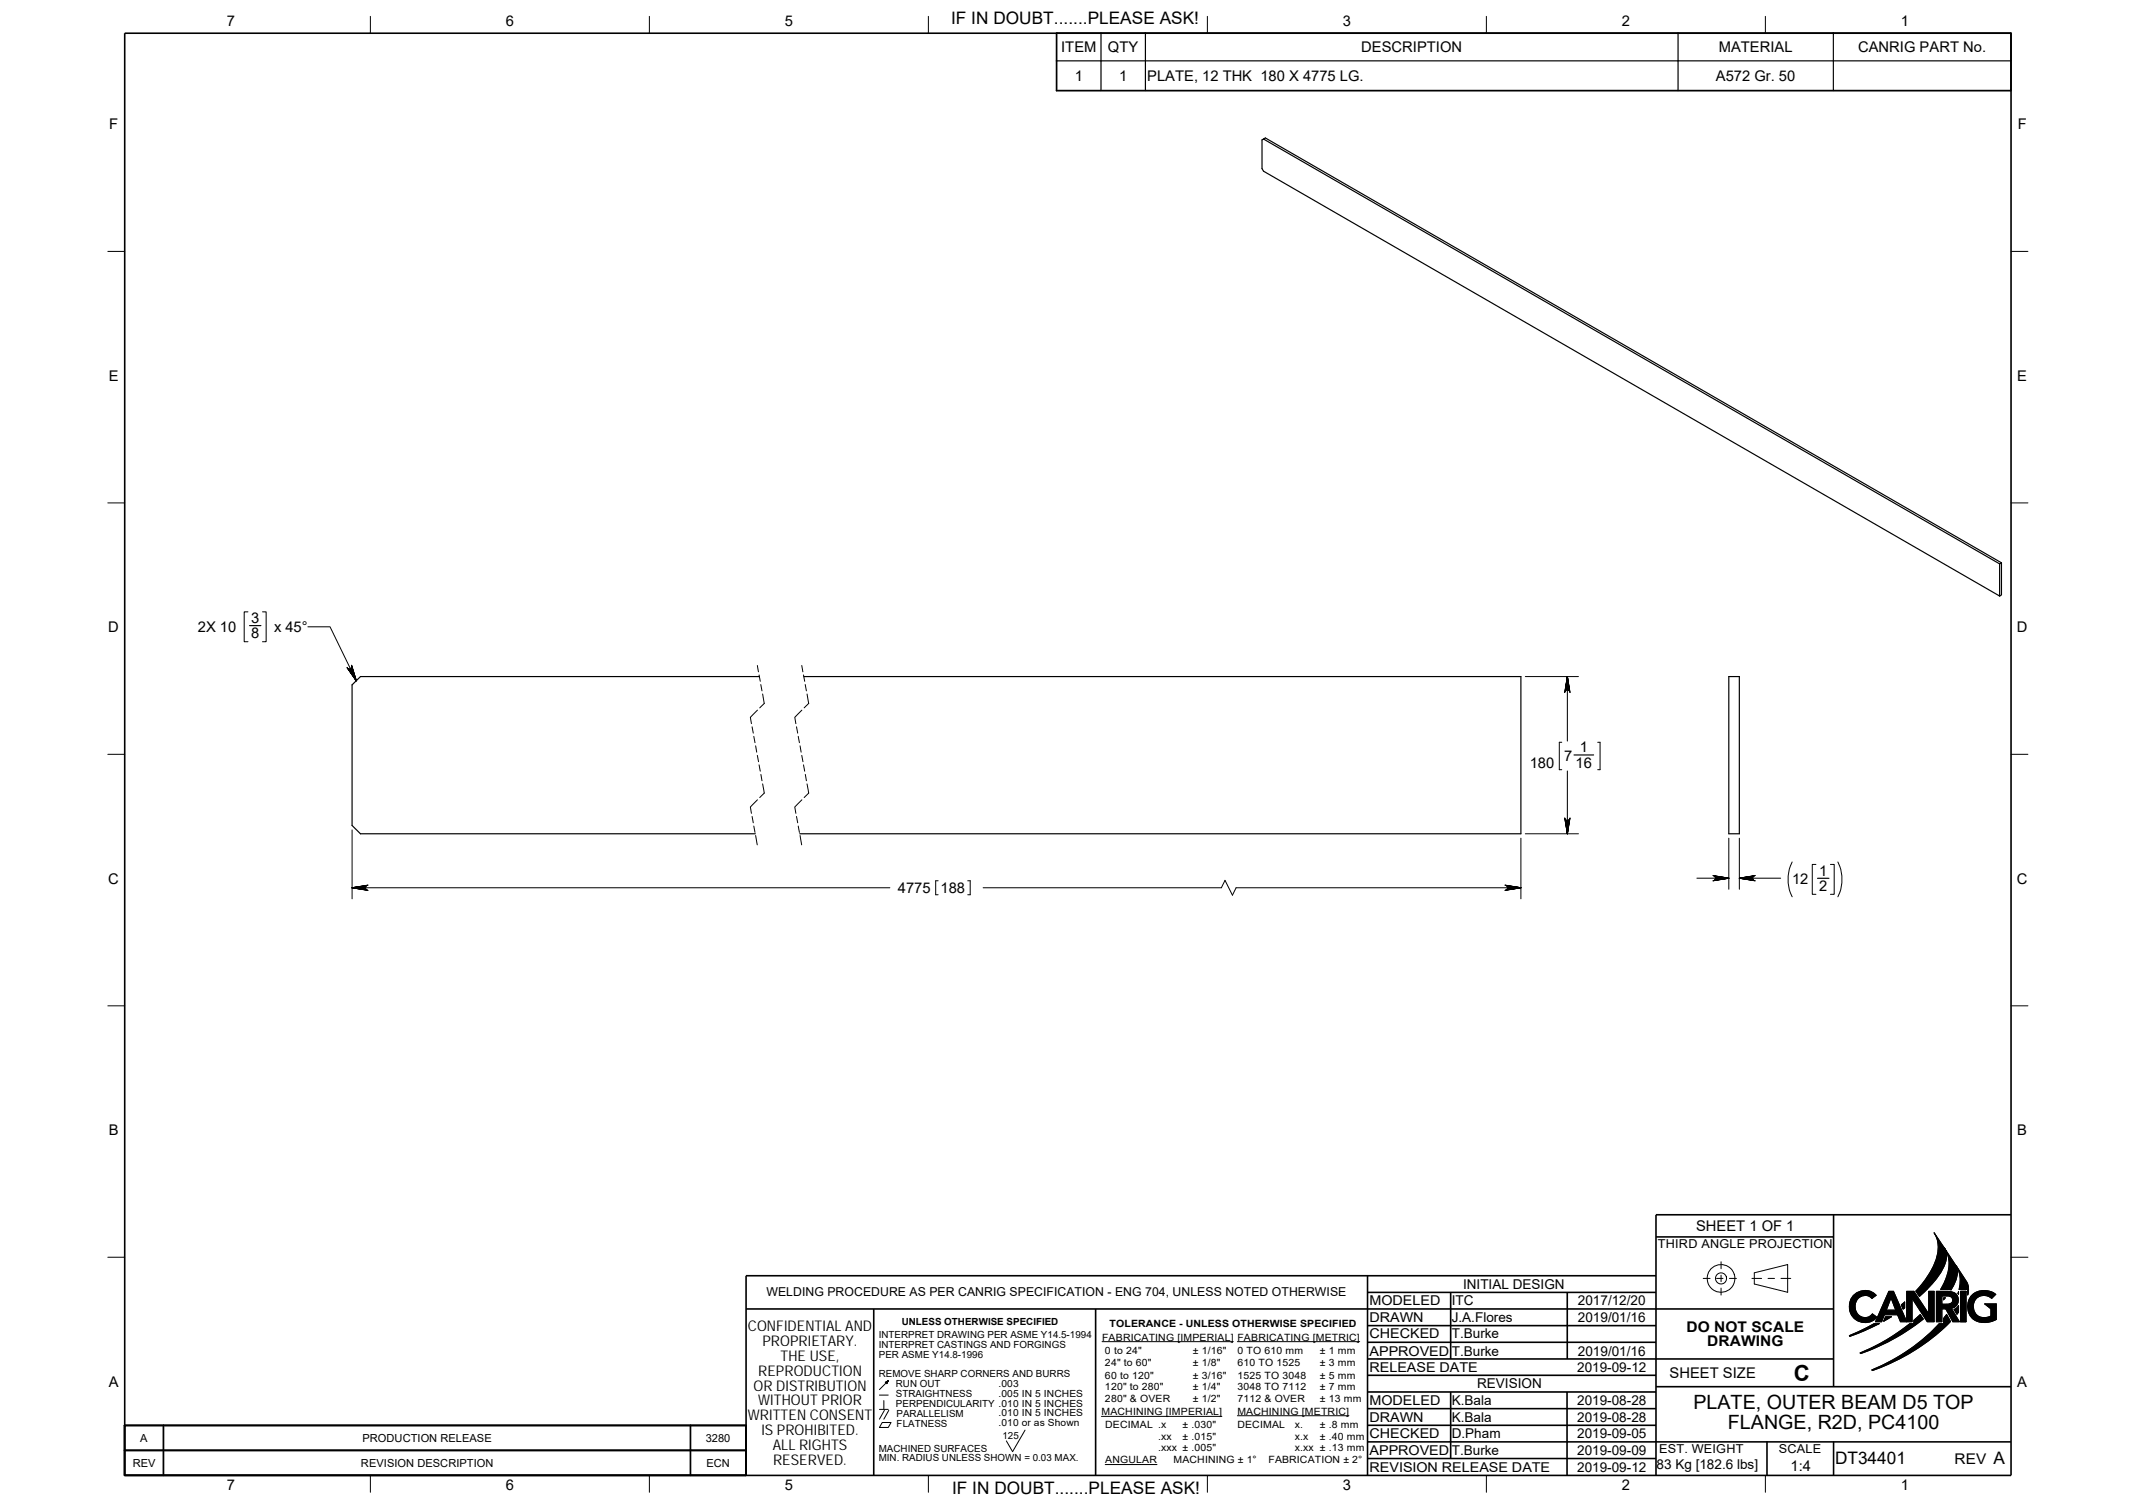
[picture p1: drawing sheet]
<svg xmlns="http://www.w3.org/2000/svg" width="420mm" height="297mm" viewBox="0 0 420 297" stroke-linecap="round" stroke-linejoin="round" font-family="sans-serif">
<g fill="none" stroke="#000" stroke-width=".2">
<path d="M72.9 3.2v3.3M127.8 3.2v3.3M182.7 3.2v3.3M237.6 3.2v3.3M292.5 3.2v3.3M347.4 3.2v3.3M21.2 49.5h3.3M395.8 49.5h3.3M21.2 99h3.3M395.8 99h3.3M48.8 120.4h-.7v5.9h.7M51.7 120.4h.7v5.9h-.7"/>
<path d="M60.6 123.4h4.3l5.2 10.6M149 131l.3 1.2M149.1 139.8l-1.4 1.4 .2 1.3M149.4 132.9l.2 1.2M149.7 134.7l.3 1.3M150.1 136.6l.3 1.9-.9 .8M157.8 131l.2 1.2M157.8 139.8l-1.4 1.4 .2 1.3M158.1 132.9l.3 1.2M158.5 134.7l.2 1.3M158.8 136.6l.3 1.9-.8 .8M300.2 133.2h10.4"/>
<path d="M308.5 133.2v12.7M21.2 148.5h3.3M148 143.1l.2 1.2M148.3 144.9l.3 1.3M148.7 146.8l.2 1.3M149 148.7l.3 1.2M149.1 157.4l-1.4 1.5 .2 1.2M149.4 150.6l.2 1.2M149.7 152.4l.3 1.3M150.1 154.3l.3 1.8-.9 .9M156.7 143.1l.3 1.2M157.1 144.9l.2 1.3"/>
<path d="M157.4 146.8l.3 1.3M157.8 148.7l.2 1.2M157.8 157.4l-1.4 1.5 .2 1.2M158.1 150.6l.3 1.2M158.5 152.4l.2 1.3M158.8 154.3l.3 1.8-.8 .9M307.3 146.1h-.4v5.4h.4M308.5 151.8v12.3M314.4 146.1h.5v5.4h-.5M395.8 148.5h3.3M69.3 174.8h105.8M69.3 163.4v13.5"/>
<path d="M148 160.7l.2 1.3M148.3 162.6l.3 1.3M148.7 164.5l.3 1.8M156.7 160.7l.3 1.3M157.1 162.6l.2 1.3M157.4 164.5l.4 1.8M184.6 173.4h-.5v2.7h.5M190.4 173.4h.5v2.7h-.5M299.3 174.8h-56l-.8 1.4-1.4-2.9-.7 1.5h-46.9M299.3 165v11.9M300.2 164.1h10.4M333.9 172.9h6.3"/>
<path d="M340.2 165v10M342.3 165v10M342.3 172.9h8.1M352.7 169.7a7.7 7.7 0 0 0 0 6.8M357.4 170.2h-.8v5.8h.8M360.2 170.2h.8v5.8h-.8M361.7 169.7a7.7 7.7 0 0 1 0 6.8M21.2 198h3.3M395.8 198h3.3M21.2 247.5h3.3M335.2 251.7h1.3M337.8 251.7h1.3"/>
<path d="M338.7 248.4v1.3M338.7 251v1.3M338.7 253.6v1.3M340.3 251.7h1.4M344.8 251.7h1.9M345.2 250.5l6.6-1.6v5.5l-6.6-1.6zM347.9 251.7h1.3M350.5 251.7h1.9M364.6 255.1a3.1 3.1 0 0 1 4.6-.1l-.8 .6a1.94 1.94 0 0 0-2.2-.4 1.94 1.94 0 0 0-1.1 2 1.93 1.93 0 0 0 1.1 2 1.93 1.93 0 0 0 2.3-.6l.8 .7a3.1 3.1 0 0 1-4.1 .5 3.1 3.1 0 0 1-.9-4.1zM371.1 259.2h1.1l-1.5 .9zM371.7 254.2h.9l2.6 6v-6h1.4l3 4.4v-4.4h1v6h-1.3l-3-4.6v4.6h-2.3l-.6-1.4h-2.6l-.5 1.4h-1.2zM372.1 255.5l1 2.4h-1.9z"/>
<path d="M374.2 256.9l.6-.6v1.2l-.3 .2zM380.6 242.7l2.1 3a4.2 4.2 0 0 1-.5 4.3 21.5 21.5 0 0 1-4.5 5.2l-.7-1.1a15.6 15.6 0 0 0 4.3-7.5 5.4 5.4 0 0 0-.7-3.9zM381.1 254.2a5.9 5.9 0 0 1 3.6 .4 1.67 1.67 0 0 1 .6 1.7 1.67 1.67 0 0 1-1.3 1.2l1.6 2.7h-1.3l-1.4-2.6h-.7v2.6h-1.1zM382.2 255.1a2.19 2.19 0 0 1 2 .4v.2a.79 .79 0 0 1-.8 1h-1.2zM382.5 255.5h.3l-.3 .4zM382.6 245.7l2.2 3.2a3.1 3.1 0 0 1 .2 2.9l-1 2.1-2.1-.1a8.4 8.4 0 0 0 1.3-7.2zM384.5 257.8l.5-.3 .4-.5v1.3l-.3 .4zM385 249.2l2 3a3 3 0 0 1 .2 2.7v-1.1h-1.7a5.9 5.9 0 0 0-.5-4.6zM385.4 254.2v.6l-.1-.2zM385.8 254.2h1.1v6h-1.1zM387.9 255.1a3.7 3.7 0 0 1 4.9-.3l-.8 .8a2.18 2.18 0 0 0-3.6 1.1 2.18 2.18 0 0 0 2.7 2.6l.7-.2v-1.5l-1.2-.9h2.3v3a4.4 4.4 0 0 1-4.6 0 3.4 3.4 0 0 1-.4-4.6zM395.8 247.5h3.3"/>
<path d="M173.1 274.6h1.7M173.1 277.4h1.7M173.9 275.7v1.7M174 277.6l-.9 1.8M174.8 271.8l-1.7 1.7M174.9 277.6l-1 1.8M216.8 278.8h23.7M216.9 264.1h25.8M243.5 278.7h22M243.5 264.1h24.1M363.9 262.9l4.9-2.3h1l-4.3 1.9-1.5 .6zM366.1 266.3a39.2 39.2 0 0 0 9.7-5.7h.8v-.7l1.3-1.1 .6 .9a41.4 41.4 0 0 1-12.3 6.7z"/>
<path d="M368.4 269.7a37.6 37.6 0 0 0 13.2-9.1h.9v-1.1l.6-.8 .7 1.4a40.2 40.2 0 0 1-15.3 9.7zM72.9 290.4v3.4M127.8 290.4v3.4M173.6 280h1.8l-.6 1h-1.7zM182.7 290.4v3.4M201.7 281.5l-2.4 4.3-1.3-2.2M217.5 288.3h10.2M237.6 290.4v3.4M292.5 290.4v3.4M347.4 290.4v3.4"/>
<circle cx="338.7" cy="251.7" r="2.73"/>
<circle cx="338.7" cy="251.7" r="1.09"/>
</g>
<g fill="none" stroke="#000" stroke-width=".32">
<path d="M24.5 6.5h371.3v283.9h-371.3zM360.8 239.1v33.9M395.8 239.1h-69.9v51.3M146.8 257.7h214M171.9 257.7v32.7M215.6 257.7v32.7M269.1 254.4h56.8M269.1 251.1v39.3M285.5 254.4v13.1M308.4 254.4v13.1M325.9 251.1h-179.1v39.3M325.9 243.5h34.9"/>
<path d="M269.1 260.9h56.8M269.1 264.2h56.8M269.1 277.3h56.8M269.1 274h56.8M269.1 270.7h56.8M269.1 267.5h91.7M285.5 274v13.1M308.4 274v16.4M325.9 273h69.9M269.1 283.8h126.7M269.1 287.1h56.8M269.1 280.6h56.8"/>
<path d="M347.7 283.8v6.6M360.8 283.8v6.6"/>
</g>
<g fill="#000" stroke="#000" stroke-width=".2">
<path d="M68.3 131.4l1.8 2.6z" fill-rule="evenodd"/>
<path d="M68.4 131.5l1.7 2.5z" fill-rule="evenodd"/>
<path d="M68.5 131.6l.2 .1 1.4 2.3z" fill-rule="evenodd"/>
<path d="M68.7 131.7h.2l1.2 2.3z" fill-rule="evenodd"/>
<path d="M68.9 131.7l.1-.1 1.1 2.4z" fill-rule="evenodd"/>
<path d="M69.1 131.4l1 2.6-1.1-2.4z" fill-rule="evenodd"/>
<path d="M69.2 131.3l.9 2.7-1-2.6z" fill-rule="evenodd"/>
<path d="M69.2 131.1l.9 2.9z" fill-rule="evenodd"/>
<path d="M69.2 130.9l.9 3.1z" fill-rule="evenodd"/>
<path d="M308.5 133.2l-.6 3.1z" fill-rule="evenodd"/>
<path d="M308.5 133.2l-.5 2.9z" fill-rule="evenodd"/>
<path d="M308.5 133.2l-.3 2.7-.1 .1z" fill-rule="evenodd"/>
<path d="M308.5 133.2l-.1 2.6-.2 .1z" fill-rule="evenodd"/>
<path d="M308.5 133.2v2.6h-.1z" fill-rule="evenodd"/>
<path d="M308.5 133.2l.2 2.7-.2-.1z" fill-rule="evenodd"/>
<path d="M308.5 133.2l.3 2.8-.1-.1z" fill-rule="evenodd"/>
<path d="M308.5 133.2l.4 2.9z" fill-rule="evenodd"/>
<path d="M308.5 133.2l.5 3.1z" fill-rule="evenodd"/>
<path d="M69.3 174.8l3.1-.6z" fill-rule="evenodd"/>
<path d="M69.3 174.8l3-.5z" fill-rule="evenodd"/>
<path d="M69.3 174.8l2.8-.4-.1 .1z" fill-rule="evenodd"/>
<path d="M69.3 174.8l2.7-.3v.2z" fill-rule="evenodd"/>
<path d="M69.3 174.8l2.7-.1v.1z" fill-rule="evenodd"/>
<path d="M69.3 174.8h2.7v.2z" fill-rule="evenodd"/>
<path d="M69.3 174.8l2.7 .2 .1 .1z" fill-rule="evenodd"/>
<path d="M69.3 174.8l3 .4z" fill-rule="evenodd"/>
<path d="M69.3 174.8l3.1 .5z" fill-rule="evenodd"/>
<path d="M296.2 175.3l3.1-.5z" fill-rule="evenodd"/>
<path d="M296.3 175.2l3-.4z" fill-rule="evenodd"/>
<path d="M296.6 175l2.7-.2-2.8 .3z" fill-rule="evenodd"/>
<path d="M296.7 174.8h2.6l-2.7 .2z" fill-rule="evenodd"/>
<path d="M296.7 174.7l2.6 .1h-2.6z" fill-rule="evenodd"/>
<path d="M296.6 174.5l2.7 .3-2.6-.1z" fill-rule="evenodd"/>
<path d="M296.5 174.4l2.8 .4-2.7-.3z" fill-rule="evenodd"/>
<path d="M296.3 174.3l3 .5z" fill-rule="evenodd"/>
<path d="M296.2 174.2l3.1 .6z" fill-rule="evenodd"/>
<path d="M309 161l-.5 3.1z" fill-rule="evenodd"/>
<path d="M308.9 161.2l-.4 2.9z" fill-rule="evenodd"/>
<path d="M308.7 161.4l.1-.1-.3 2.8z" fill-rule="evenodd"/>
<path d="M308.5 161.5l.2-.1-.2 2.7z" fill-rule="evenodd"/>
<path d="M308.4 161.5h.1v2.6z" fill-rule="evenodd"/>
<path d="M308.2 161.4l.2 .1 .1 2.6z" fill-rule="evenodd"/>
<path d="M308.1 161.3l.1 .1 .3 2.7z" fill-rule="evenodd"/>
<path d="M308 161.2l.5 2.9z" fill-rule="evenodd"/>
<path d="M307.9 161l.6 3.1z" fill-rule="evenodd"/>
<path d="M337.1 173.4l3.1-.5z" fill-rule="evenodd"/>
<path d="M337.3 173.3l2.9-.4z" fill-rule="evenodd"/>
<path d="M337.5 173.1l2.7-.2-2.8 .3z" fill-rule="evenodd"/>
<path d="M337.6 173l2.6-.1-2.7 .2z" fill-rule="evenodd"/>
<path d="M337.6 172.8l2.6 .1-2.6 .1z" fill-rule="evenodd"/>
<path d="M337.5 172.6l2.7 .3-2.6-.1z" fill-rule="evenodd"/>
<path d="M337.4 172.5l2.8 .4-2.7-.3z" fill-rule="evenodd"/>
<path d="M337.3 172.4l2.9 .5z" fill-rule="evenodd"/>
<path d="M337.1 172.3l3.1 .6z" fill-rule="evenodd"/>
<path d="M342.3 172.9l3.1-.6z" fill-rule="evenodd"/>
<path d="M342.3 172.9l3-.5z" fill-rule="evenodd"/>
<path d="M342.3 172.9l2.8-.4-.1 .1z" fill-rule="evenodd"/>
<path d="M342.3 172.9l2.7-.3-.1 .2z" fill-rule="evenodd"/>
<path d="M342.3 172.9l2.6-.1v.2z" fill-rule="evenodd"/>
<path d="M342.3 172.9l2.6 .1 .1 .1z" fill-rule="evenodd"/>
<path d="M342.3 172.9l2.7 .2 .1 .1z" fill-rule="evenodd"/>
<path d="M342.3 172.9l3 .4z" fill-rule="evenodd"/>
<path d="M342.3 172.9l3.1 .5z" fill-rule="evenodd"/>
<path d="M364.9 254.9a3.1 3.1 0 0 1 4.3 .1l-.8 .6-.1-.1a1.93 1.93 0 0 0-2.2-.3 1.93 1.93 0 0 0-1 2 1.94 1.94 0 0 0 1.1 2 1.94 1.94 0 0 0 2.3-.6l.8 .7a3.1 3.1 0 0 1-4.5 .1 3.1 3.1 0 0 1 .1-4.5z" fill-rule="evenodd"/>
<path d="M371.1 259.2h1.1l-1.5 .9z" fill-rule="evenodd"/>
<path d="M374.2 256.9l.6-.6v1.2l-.3 .2z" fill-rule="evenodd"/>
<path d="M366.1 266.3l2.3-1 3-1.6 4.4-3.1h.8v-.7l1.3-1.1 .6 .9a41.6 41.6 0 0 1-12.3 6.7z" fill-rule="evenodd"/>
<path d="M375.2 254.2h1.4l3 4.4v-4.4h1v6h-1.3l-3-4.6v4.6h-1.1z" fill-rule="evenodd"/>
<path d="M382.5 255.5h.3l-.3 .4z" fill-rule="evenodd"/>
<path d="M380.6 242.7l2.1 3.2a3.8 3.8 0 0 1-.3 3.8 21.5 21.5 0 0 1-4.7 5.5l-.7-1.1a15.8 15.8 0 0 0 4.4-8 5.3 5.3 0 0 0-.8-3.4z" fill-rule="evenodd"/>
<path d="M382.8 245.9l2 3a4.4 4.4 0 0 1-.7 4.7l-.1 .3-2.1-.1a9 9 0 0 0 1.4-6.8z" fill-rule="evenodd"/>
<path d="M382.2 255.1h1.4l.4 .2 .2 .4a.87 .87 0 0 1-.2 .9 .87 .87 0 0 1-.9 .1h-.9zM381.1 254.2v6h1.1v-2.6h.7l1.4 2.6h1.3l-1.6-2.7a1.71 1.71 0 0 0 1.4-2 1.71 1.71 0 0 0-2.1-1.3z" fill-rule="evenodd"/>
<path d="M384.5 257.8l.9-.8v1.3l-.3 .4z" fill-rule="evenodd"/>
<path d="M385.4 254.2v.6l-.1-.2z" fill-rule="evenodd"/>
<path d="M385 249.2l2 3a3.3 3.3 0 0 1 .2 2.7v-1.1h-1.7a5.9 5.9 0 0 0-.5-4.6z" fill-rule="evenodd"/>
<path d="M388.1 255a3.8 3.8 0 0 1 4.7-.2l-.8 .8a2.21 2.21 0 0 0-3 0 2.21 2.21 0 0 0-.3 3 2.21 2.21 0 0 0 2.9 .5h.2v-1.5l-1.2-.9h2.3v3a4.5 4.5 0 0 1-4.5 0 3.3 3.3 0 0 1-.3-4.7z" fill-rule="evenodd"/>
<path d="M174.4 272.1l.4-.3z" fill-rule="evenodd"/>
<path d="M174.2 272.1l.6-.3z" fill-rule="evenodd"/>
<path d="M174.5 272.1l.3-.3-.3 .4z" fill-rule="evenodd"/>
<path d="M174.8 271.8l-.3 .6z" fill-rule="evenodd"/>
<path d="M363.9 262.9l4.9-2.3h1l-4 1.8-1.8 .7z" fill-rule="evenodd"/>
<path d="M368.4 269.7l.6-.3a37.7 37.7 0 0 0 12.6-8.8h.9a2.12 2.12 0 0 1 .6-1.9l.7 1.4a40 40 0 0 1-15.3 9.7z" fill-rule="evenodd"/>
<path d="M371.7 254.2l-2.6 6h1.2l.5-1.4h2.6l.6 1.4h1.2l-2.6-6zM372.1 255.5l1 2.4h-1.9z" fill-rule="evenodd"/>
<path d="M385.8 254.2v6h1.1v-6z" fill-rule="evenodd"/>
</g>
<g fill="none" stroke="#000" stroke-width=".23">
<path d="M207.9 12h187.8M216.7 6.5v11.3M225.4 6.5v11.3M330.2 6.5v11.3M360.8 6.5v11.3M248.7 27.4l144.8 83.6M248.7 27.4l-.3 .1v5.7l.3 .5 144.8 83.6M248.7 27.4l.3-.2 144.9 83.6M393.5 111v6.3M393.9 110.8v6.3l-.4 .2M393.9 110.8l-.4 .2M49.1 123.1h2.2"/>
<path d="M149.4 133.2h-78.5l-1.6 1.6v27.7l1.6 1.6h77.7M158.2 133.2h141.1v30.9h-141.9M340.2 133.2h2.1v30.9h-2.1zM309.8 148.6h3.8M357.7 172.9h2.2"/>
</g>
<path d="M207.9 6.5h187.8v11.3h-187.8zM24.5 280.6h122.3v9.8h-122.3zM24.5 285.5h122.3M32.2 280.6v9.8M135.9 280.6v9.8" fill="none" stroke="#000" stroke-width=".34"/>
<text font-size="4.4" x="353" y="271.8">C</text>
<g font-size="3.9">
<text x="333.3" y="277.4">PLATE, OUTER BEAM D5 TOP</text>
<text x="340.1" y="281.3">FLANGE, R2D, PC4100</text>
</g>
<g font-size="3.4">
<text x="187.2" y="4.8">IF IN DOUBT.......PLEASE ASK!</text>
<text x="361.1" y="288.3">DT34401</text>
<text x="392.3" y="288.3">A</text>
<text x="187.4" y="294">IF IN DOUBT.......PLEASE ASK!</text>
</g>
<g font-size="2.9">
<text x="44.6" y="5.1">7</text>
<text x="99.5" y="5.1">6</text>
<text x="154.4" y="5.1">5</text>
<text x="264.3" y="5.1">3</text>
<text x="319.2" y="5.1">2</text>
<text x="374.1" y="5.1">1</text>
<text x="208.8" y="10.3">ITEM</text>
<text x="218" y="10.3">QTY</text>
<text x="267.9" y="10.3">DESCRIPTION</text>
<text x="338.2" y="10.3">MATERIAL</text>
<text x="365.7" y="10.3">CANRIG PART No.</text>
<text x="211.5" y="16">1</text>
<text x="220.2" y="16">1</text>
<text x="225.8" y="16">PLATE, 12 THK 180 X 4775 LG.</text>
<text x="337.7" y="16">A572 Gr. 50</text>
<text x="21.5" y="25.5">F</text>
<text x="397.1" y="25.5">F</text>
<text x="21.4" y="75">E</text>
<text x="397" y="75">E</text>
<text x="21.3" y="124.5">D</text>
<text x="38.9" y="124.3">2X 10</text>
<text x="49.4" y="122.7">3</text>
<text x="49.4" y="125.7">8</text>
<text x="53.9" y="124.3">x 45°</text>
<text x="396.9" y="124.5">D</text>
<text x="307.8" y="149.8">7</text>
<text x="310.9" y="148.1">1</text>
<text x="301" y="151.1">180</text>
<text x="310.1" y="151.1">16</text>
<text x="21.3" y="174">C</text>
<text x="358" y="172.4">1</text>
<text x="396.9" y="174">C</text>
<text x="176.7" y="175.7">4775 188</text>
<text x="352.7" y="174.1">12</text>
<text x="358" y="175.4">2</text>
<text x="21.4" y="223.5">B</text>
<text x="397" y="223.5">B</text>
<text x="333.8" y="242.3">SHEET 1 OF 1</text>
<text x="147.2" y="262.1">CONFIDENTIAL AND</text>
<text x="331.9" y="262.1">DO NOT SCALE</text>
<text x="150" y="265">PROPRIETARY.</text>
<text x="153.6" y="267.9">THE USE,</text>
<text x="336" y="265">DRAWING</text>
<text x="21.4" y="273">A</text>
<text x="148.3" y="273.7">OR DISTRIBUTION</text>
<text x="149.2" y="270.8">REPRODUCTION</text>
<text x="328.6" y="271.2">SHEET SIZE</text>
<text x="397" y="273">A</text>
<text x="147.2" y="279.5">WRITTEN CONSENT</text>
<text x="149.2" y="276.6">WITHOUT PRIOR</text>
<text x="149.8" y="282.4">IS PROHIBITED.</text>
<text x="152.1" y="285.4">ALL RIGHTS</text>
<text x="44.6" y="293.3">7</text>
<text x="99.5" y="293.3">6</text>
<text x="152.1" y="288.3">RESERVED.</text>
<text x="154.4" y="293.3">5</text>
<text x="264.3" y="293.3">3</text>
<text x="319.2" y="293.3">2</text>
<text x="352.4" y="289.5">1:4</text>
<text x="374.1" y="293.3">1</text>
<text x="384.6" y="288.2">REV</text>
</g>
<g font-size="2.7">
<text x="269.5" y="256.9">MODELED</text>
<text x="285.7" y="256.9">ITC</text>
<text x="287.9" y="253.8">INITIAL DESIGN</text>
<text x="310.5" y="256.9">2017/12/20</text>
<text x="269.5" y="260.2">DRAWN</text>
<text x="269.5" y="263.4">CHECKED</text>
<text x="285.7" y="260.2">J.A.Flores</text>
<text x="285.7" y="263.4">T.Burke</text>
<text x="310.5" y="260.2">2019/01/16</text>
<text x="269.5" y="266.8">APPROVED</text>
<text x="285.7" y="266.8">T.Burke</text>
<text x="310.5" y="266.8">2019/01/16</text>
<text x="269.5" y="270">RELEASE DATE</text>
<text x="290.7" y="273.2">REVISION</text>
<text x="310.4" y="270">2019-09-12</text>
<text x="269.5" y="279.8">DRAWN</text>
<text x="269.5" y="276.6">MODELED</text>
<text x="285.7" y="276.6">K.Bala</text>
<text x="285.7" y="279.8">K.Bala</text>
<text x="310.4" y="276.6">2019-08-28</text>
<text x="310.4" y="279.8">2019-08-28</text>
<text x="269.5" y="286.4">APPROVED</text>
<text x="269.5" y="283.1">CHECKED</text>
<text x="285.7" y="286.4">T.Burke</text>
<text x="285.7" y="283.1">D.Pham</text>
<text x="310.4" y="286.4">2019-09-09</text>
<text x="310.4" y="283.1">2019-09-05</text>
<text x="269.5" y="289.8">REVISION RELEASE DATE</text>
<text x="310.4" y="289.8">2019-09-12</text>
<text x="326" y="289.2">83 Kg [182.6 lbs]</text>
</g>
<g font-size="2.4">
<text x="326.3" y="245.7">THIRD ANGLE PROJECTION</text>
<text x="150.8" y="255.2">WELDING PROCEDURE AS PER CANRIG SPECIFICATION - ENG 704, UNLESS NOTED OTHERWISE</text>
<text x="326.5" y="285.9">EST. WEIGHT</text>
<text x="350.1" y="285.9">SCALE</text>
</g>
<g font-size="2.2">
<text x="27.6" y="283.8">A</text>
<text x="71.3" y="283.8">PRODUCTION RELEASE</text>
<text x="138.9" y="283.8">3280</text>
<text x="26.1" y="288.8">REV</text>
<text x="71" y="288.8">REVISION DESCRIPTION</text>
<text x="139" y="288.8">ECN</text>
</g>
<g font-size="2">
<text x="216.9" y="263.9">FABRICATING [IMPERIAL] FABRICATING [METRIC]</text>
<text x="218.4" y="261.2">TOLERANCE - UNLESS OTHERWISE SPECIFIED</text>
<text x="217.5" y="266.5">0 to 24&quot;</text>
<text x="217.5" y="268.9">24&quot; to 60&quot;</text>
<text x="234.8" y="266.5">± 1/16&quot;</text>
<text x="234.8" y="268.9">± 1/8&quot;</text>
<text x="243.5" y="268.9">610 TO 1525</text>
<text x="243.5" y="266.5">0 TO 610 mm</text>
<text x="259.7" y="268.9">± 3 mm</text>
<text x="259.7" y="266.5">± 1 mm</text>
<text x="217.5" y="271.4">60 to 120&quot;</text>
<text x="217.5" y="273.6">120&quot; to 280&quot;</text>
<text x="217.5" y="276">280&quot; &amp; OVER</text>
<text x="234.8" y="276">± 1/2&quot;</text>
<text x="234.8" y="271.4">± 3/16&quot;</text>
<text x="234.8" y="273.6">± 1/4&quot;</text>
<text x="243.5" y="271.4">1525 TO 3048</text>
<text x="243.5" y="273.6">3048 TO 7112</text>
<text x="243.5" y="276">7112 &amp; OVER</text>
<text x="259.7" y="276">± 13 mm</text>
<text x="259.7" y="273.6">± 7 mm</text>
<text x="259.7" y="271.4">± 5 mm</text>
<text x="216.8" y="278.6">MACHINING [IMPERIAL]</text>
<text x="217.5" y="281.2">DECIMAL .x</text>
<text x="232.7" y="281.2">± .030&quot;</text>
<text x="243.5" y="281.2">DECIMAL</text>
<text x="243.5" y="278.5">MACHINING [METRIC]</text>
<text x="254.8" y="281.2">x.</text>
<text x="259.7" y="281.2">± .8 mm</text>
<text x="227.9" y="285.7">.xxx ± .005&quot;</text>
<text x="227.9" y="283.4">.xx</text>
<text x="232.7" y="283.4">± .015&quot;</text>
<text x="254.8" y="285.7">x.xx ± .13 mm</text>
<text x="254.8" y="283.4">x.x</text>
<text x="259.7" y="283.4">± .40 mm</text>
<text x="217.5" y="288.1">ANGULAR</text>
<text x="230.9" y="288.1">MACHINING ± 1°</text>
<text x="249.6" y="288.1">FABRICATION ± 2°</text>
</g>
<g font-size="1.9">
<text x="172.9" y="263.4">INTERPRET DRAWING PER ASME Y14.5-1994</text>
<text x="177.5" y="260.9">UNLESS OTHERWISE SPECIFIED</text>
<text x="172.9" y="265.3">INTERPRET CASTINGS AND FORGINGS</text>
<text x="172.9" y="267.3">PER ASME Y14.8-1996</text>
<text x="172.9" y="271.1">REMOVE SHARP CORNERS AND BURRS</text>
<text x="176.3" y="273.1">RUN OUT</text>
<text x="176.3" y="275">STRAIGHTNESS</text>
<text x="196.5" y="273">.003</text>
<text x="196.5" y="275">.005 IN 5 INCHES</text>
<text x="176.3" y="277">PERPENDICULARITY .010 IN 5 INCHES</text>
<text x="176.4" y="278.9">PARALLELISM</text>
<text x="176.5" y="280.8">FLATNESS</text>
<text x="196.5" y="278.8">.010 IN 5 INCHES</text>
<text x="196.5" y="280.8">.010 or as Shown</text>
<text x="172.9" y="285.8">MACHINED SURFACES</text>
<text x="172.9" y="287.7">MIN. RADIUS UNLESS SHOWN = 0.03 MAX.</text>
<text x="197.3" y="283.2">125</text>
</g>
</svg>
